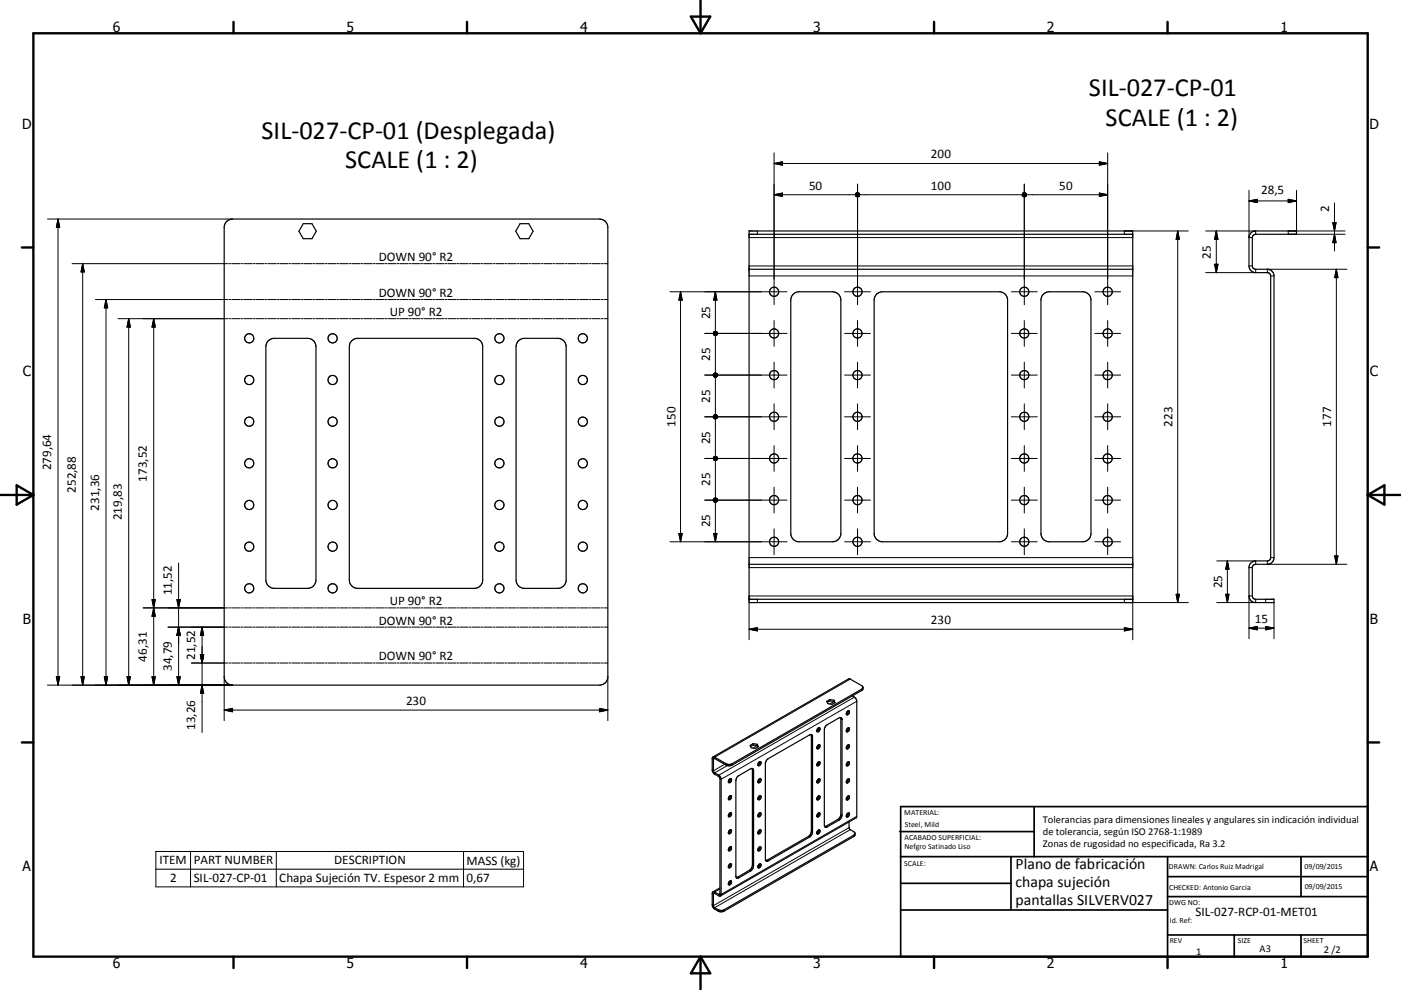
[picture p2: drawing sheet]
<svg xmlns="http://www.w3.org/2000/svg" width="420mm" height="297mm" viewBox="0 0 420 297" stroke-linecap="round" stroke-linejoin="round" font-family="sans-serif">
<g fill="none" stroke="#000" stroke-width=".36">
<path d="M67.8 66.6l.9-.7 1-.2h110a2.51 2.51 0 0 1 2.5 2.5v134.8a2.5 2.5 0 0 1-2.5 2.5h-110a2.5 2.5 0 0 1-2.5-2.5v-134.8zM90.9 67.1h2.6l1.3 2.3-1.3 2.2h-2.6l-1.3-2.2zM155.9 67.1h2.6l1.3 2.3-1.3 2.2h-2.6l-1.3-2.2zM224.6 69.3h115v111.5h-115zM224.6 70.3h115M375.2 69.8l1.3-.5h12.2v1h-12.2l-.8 .4-.2 .6v8.9l.7 .6h3.8a2.02 2.02 0 0 1 2 2v84.5a1.97 1.97 0 0 1-2 2h-3.8l-.7 .6v9.1l.3 .6 .4 .2h5.8v1h-5.5a1.97 1.97 0 0 1-2-2v-8.5a1.98 1.98 0 0 1 2-2h3.7l.5-.4 .3-.6v-84.5l-.3-.6-.5-.4h-3.7a2.02 2.02 0 0 1-2-2v-8.9zM224.6 80.8h115M237.9 88.1l1-.5 .7-.1h10a2.5 2.5 0 0 1 2.5 2.5v70.1a2.51 2.51 0 0 1-2.5 2.4h-10a2.5 2.5 0 0 1-2.5-2.4v-70.1l.2-1zM262.7 88.4l.9-.6 1-.3h35a2.5 2.5 0 0 1 2.5 2.5v70.1a2.5 2.5 0 0 1-2.5 2.4h-35a2.5 2.5 0 0 1-2.5-2.4v-70.1l.1-.7zM312.7 88.4l.8-.6 .7-.2 10.4-.1a2.5 2.5 0 0 1 2.5 2.5v70.1a2.51 2.51 0 0 1-2.5 2.4h-10a2.5 2.5 0 0 1-2.5-2.4v-70.1zM80.6 102.1l.9-.5 .7-.1h10a2.5 2.5 0 0 1 2.5 2.5v70a2.51 2.51 0 0 1-2.5 2.5h-10a2.51 2.51 0 0 1-2.5-2.5v-70l.2-1.1zM105.6 102.1l.9-.5 .7-.1h35a2.5 2.5 0 0 1 2.5 2.5v70a2.5 2.5 0 0 1-2.5 2.5h-35a2.51 2.51 0 0 1-2.5-2.5v-70l.2-1.1z"/>
<path d="M155.6 102.1l1.6-.6h10a2.5 2.5 0 0 1 2.5 2.5v70a2.5 2.5 0 0 1-2.5 2.5h-10a2.51 2.51 0 0 1-2.5-2.5v-70l.3-1.1zM224.6 179.8h115M224.6 169.3h115M245.2 218.5a.41 .41 0 0 1 .7 0 .41 .41 0 0 1-.2 .6 .43 .43 0 0 1-.4 .5 .43 .43 0 0 1-.4-.5zM245.5 218.3l-.2 .7-.4 .4M247.7 217.7l3.9-2.3a.55 .55 0 0 1 .6-.1 .55 .55 0 0 1 .2 .6v28.8l-.7 1.2-3.7 2.2a.54 .54 0 0 1-.6 0 .54 .54 0 0 1-.3-.5v-28.6zM248.8 210.3l1.2 .2M248.8 210.3l-.8 .4M248.8 209.9l-.9 .5 .3 .7 1.2 .2 1-.5-.4-.7M248.8 209.9l1.2 .2M248.8 209.9v.4M250 210.5l.2 .4"/>
<path d="M250 210.1v.4M252 215.3l.1 29.2-.7 1.2-4.2 2.3M253.9 213.5a.43 .43 0 0 1 .7-.2 .43 .43 0 0 1 0 .7 .43 .43 0 0 1-.4 .5 .43 .43 0 0 1-.5-.4zM254.1 218.5a.37 .37 0 0 1 .5-.1 .37 .37 0 0 1 .1 .5 .52 .52 0 0 1-.4 .6 .52 .52 0 0 1-.6-.2zM254.3 213.2v.6l-.6 .5M254.3 218.3v.6l-.6 .5M255.5 208.8l1 .6 .4 1-.2 34.9-40.7 23.5M258.7 206.2l-.3 .5-39.1 22.5h-1.4l-3.8-2.1-.5 .2v4.1l.5 .8 1.5 .9 .2 .5v34.5l-.2 .3-1.7-.9-.4 .5 .1 3.9 .5 .7 1.2 .7a1.85 1.85 0 0 0 1.8 0l38.9-22.3 .3-.4v-.6M258.7 206.2v.6l-.3 .3-38.9 22.4a1.85 1.85 0 0 1-1.8 0l-3.6-2-.2 .2 .1 3.8 1.8 1.3 .4 1v34.5l-.2 .5M258.7 206.2l-.3-.5-3.5-2h-.5l-40.6 23.4M218.6 239a.43 .43 0 0 1 .7-.2 .43 .43 0 0 1-.1 .7 .43 .43 0 0 1-.4 .4 .43 .43 0 0 1-.4-.4zM218.7 233.8a.37 .37 0 0 1 .5-.1 .37 .37 0 0 1 .1 .5 .52 .52 0 0 1-.3 .5 .52 .52 0 0 1-.6-.1z"/>
<path d="M219 233.6l-.2 .7-.4 .3M219 238.7l-.2 .7-.4 .3M221.2 232.9l3.8-2.3a.55 .55 0 0 1 .7 0 .55 .55 0 0 1 .2 .6v28.8l-.7 1.2-3.7 2.2a.55 .55 0 0 1-.6 0 .55 .55 0 0 1-.3-.6v-28.6zM225.4 230.5l.1 29.3-.6 1.2-4.2 2.3M225.8 223.5l1.2 .2M225.8 223.5l-.8 .5M225.8 223.1l-.9 .5 .3 .7 1.3 .2 .9-.5-.4-.7M225.8 223.1l1.2 .2M225.8 223.1v.4M227 223.7l.3 .4M227 223.3v.4M227.6 228.7a.41 .41 0 0 1 .6-.1 .41 .41 0 0 1-.1 .7 .43 .43 0 0 1-.4 .5 .43 .43 0 0 1-.5-.5z"/>
<path d="M227.6 233.8a.41 .41 0 0 1 .6 0 .41 .41 0 0 1-.1 .6 .43 .43 0 0 1-.5 .5 .43 .43 0 0 1-.4-.5zM227.6 238.9a.41 .41 0 0 1 .6 0 .41 .41 0 0 1-.1 .6 .49 .49 0 0 1-.8 .4 .49 .49 0 0 1 .1-.9zM227.8 228.5l-.1 .5-.5 .5M227.8 233.6l-.1 .5-.5 .6M227.8 238.7l-.1 .6-.5 .5M230 227.9l12.7-7.4a.54 .54 0 0 1 .6-.1 .54 .54 0 0 1 .3 .6v28.6l-.1 .6-.8 .9-12.4 7.1a.53 .53 0 0 1-.6 .1 .53 .53 0 0 1-.2-.6v-28.6zM243.1 220.4l.2 29-.2 .6-.7 .9-12.8 7.3M245.1 233.9a.43 .43 0 0 1 .7-.2 .43 .43 0 0 1-.1 .7 .43 .43 0 0 1-.4 .5 .43 .43 0 0 1-.4-.4zM245.1 223.7a.43 .43 0 0 1 .7-.2 .43 .43 0 0 1-.1 .7 .43 .43 0 0 1-.4 .5 .43 .43 0 0 1-.4-.5zM245.1 228.8a.43 .43 0 0 1 .7-.2 .43 .43 0 0 1-.1 .7 .43 .43 0 0 1-.4 .5 .43 .43 0 0 1-.4-.4zM245.1 239a.43 .43 0 0 1 .7-.2 .43 .43 0 0 1-.1 .7 .43 .43 0 0 1-.4 .5 .43 .43 0 0 1-.4-.4zM245.5 233.7l-.1 .5-.5 .5"/>
<path d="M245.5 223.5l-.2 .6-.4 .4M245.5 228.6l-.2 .6-.4 .4M245.5 238.8l-.1 .5-.5 .5M253.9 239.1a.43 .43 0 0 1 .7-.3 .43 .43 0 0 1 0 .8 .45 .45 0 0 1-.6 .4 .45 .45 0 0 1-.2-.7zM253.9 234a.43 .43 0 0 1 .7-.3 .43 .43 0 0 1 0 .8 .43 .43 0 0 1-.4 .4 .43 .43 0 0 1-.5-.4zM254.1 223.6a.41 .41 0 0 1 .6 0 .41 .41 0 0 1-.1 .6 .43 .43 0 0 1-.4 .5 .43 .43 0 0 1-.5-.4zM254.1 228.7a.41 .41 0 0 1 .6 0 .41 .41 0 0 1-.1 .6 .49 .49 0 0 1-.8 .4 .49 .49 0 0 1 .1-.8zM254.3 223.5v.5l-.6 .5M254.3 228.6v.5l-.6 .5M254.3 233.7v.5l-.6 .5M254.3 238.8v.5l-.6 .5M218.7 254.2a.41 .41 0 0 1 .7 0 .41 .41 0 0 1-.2 .6 .43 .43 0 0 1-.4 .5 .43 .43 0 0 1-.4-.5z"/>
<path d="M218.7 259.3a.41 .41 0 0 1 .7 0 .41 .41 0 0 1-.2 .6 .43 .43 0 0 1-.4 .5 .43 .43 0 0 1-.4-.4zM218.7 244a.41 .41 0 0 1 .7 0 .41 .41 0 0 1-.2 .6 .46 .46 0 0 1-.6 .5 .46 .46 0 0 1-.1-.8zM218.7 249.1a.41 .41 0 0 1 .7 0 .41 .41 0 0 1-.2 .6 .43 .43 0 0 1-.4 .5 .43 .43 0 0 1-.4-.5zM219 243.8l-.2 .7-.4 .3M219 248.9l-.2 .7-.4 .3M219 254l-.1 .6-.5 .5M219 259.1l-.2 .8-.4 .3M227.4 244.1a.43 .43 0 0 1 .7-.2 .43 .43 0 0 1 0 .7 .43 .43 0 0 1-.4 .5 .43 .43 0 0 1-.5-.4zM227.4 249.2a.43 .43 0 0 1 .7-.2 .43 .43 0 0 1 0 .7 .45 .45 0 0 1-.7 .5 .45 .45 0 0 1-.1-.8zM227.4 254.3a.43 .43 0 0 1 .7-.2 .43 .43 0 0 1 0 .7 .43 .43 0 0 1-.4 .5 .43 .43 0 0 1-.5-.4zM227.6 259.3a.41 .41 0 0 1 .6 0 .41 .41 0 0 1-.1 .6 .43 .43 0 0 1-.4 .5 .43 .43 0 0 1-.5-.4zM227.8 259.5l-.6 .7"/>
<path d="M227.8 259.5l-.5 .3M227.8 249l-.1 .5-.5 .5M227.8 243.9l-.1 .5-.5 .5M227.8 254.1l-.2 .6-.4 .4M227.8 259.2v.3M245.2 244a.41 .41 0 0 1 .7 0 .41 .41 0 0 1-.2 .6 .43 .43 0 0 1-.4 .5 .43 .43 0 0 1-.4-.4zM245.2 249.1a.41 .41 0 0 1 .7 0 .41 .41 0 0 1-.2 .7 .43 .43 0 0 1-.4 .4 .43 .43 0 0 1-.4-.4zM245.5 249.3l-.6 .7M245.5 249.3l-.6 .3M245.5 243.9l-.1 .5-.5 .5M245.5 249v.3M253.9 244.2a.43 .43 0 0 1 .7-.2 .43 .43 0 0 1 0 .7 .43 .43 0 0 1-.4 .4 .43 .43 0 0 1-.5-.4z"/>
<path d="M254.3 244.2l-.6 .7M254.3 244.2l-.5 .3M254.3 243.9v.3M254.6 246.6l.1 2.1 1.4 .9 .2 .4M256.3 250l-.3 .6-38.9 22.3a1.85 1.85 0 0 1-1.8 0l-1.1-.6-.3-.4v-3.8l.3-.1 1.4 .8h.4M215.8 266.4l-2 1.2M218.7 264.4a.41 .41 0 0 1 .7 0 .41 .41 0 0 1-.2 .6 .43 .43 0 0 1-.4 .5 .43 .43 0 0 1-.4-.4zM218.9 264.6l-.5 .7M218.9 264.6l-.5 .3M219 264.3l-.1 .3"/>
<circle cx="232.1" cy="87.5" r="1.38"/>
<circle cx="257.1" cy="87.5" r="1.38"/>
<circle cx="307.1" cy="87.5" r="1.38"/>
<circle cx="332.1" cy="87.5" r="1.38"/>
<circle cx="74.7" cy="101.5" r="1.38"/>
<circle cx="74.7" cy="114" r="1.37"/>
<circle cx="99.7" cy="101.5" r="1.38"/>
<circle cx="99.7" cy="114" r="1.38"/>
<circle cx="149.7" cy="101.5" r="1.38"/>
<circle cx="149.7" cy="114" r="1.38"/>
<circle cx="174.7" cy="101.5" r="1.37"/>
<circle cx="174.7" cy="114" r="1.37"/>
<circle cx="232.1" cy="112.5" r="1.37"/>
<circle cx="232.1" cy="100" r="1.37"/>
<circle cx="257.1" cy="112.6" r="1.37"/>
<circle cx="257.1" cy="100.1" r="1.37"/>
<circle cx="307.1" cy="112.5" r="1.38"/>
<circle cx="307.1" cy="100" r="1.38"/>
<circle cx="332.1" cy="112.5" r="1.38"/>
<circle cx="332.1" cy="100" r="1.38"/>
<circle cx="74.7" cy="139" r="1.37"/>
<circle cx="74.7" cy="126.5" r="1.37"/>
<circle cx="99.7" cy="139" r="1.37"/>
<circle cx="99.7" cy="126.5" r="1.38"/>
<circle cx="149.7" cy="139" r="1.38"/>
<circle cx="149.7" cy="126.5" r="1.38"/>
<circle cx="174.7" cy="139" r="1.37"/>
<circle cx="174.7" cy="126.5" r="1.37"/>
<circle cx="232.1" cy="137.5" r="1.37"/>
<circle cx="232.1" cy="125" r="1.37"/>
<circle cx="257.1" cy="137.5" r="1.38"/>
<circle cx="257.1" cy="125" r="1.37"/>
<circle cx="307.1" cy="125" r="1.37"/>
<circle cx="307.1" cy="137.5" r="1.38"/>
<circle cx="332.1" cy="125" r="1.38"/>
<circle cx="332.1" cy="137.5" r="1.37"/>
<circle cx="74.7" cy="151.5" r="1.37"/>
<circle cx="99.7" cy="151.5" r="1.38"/>
<circle cx="149.7" cy="151.5" r="1.37"/>
<circle cx="174.7" cy="151.5" r="1.37"/>
<circle cx="232.1" cy="150" r="1.37"/>
<circle cx="257.1" cy="150" r="1.37"/>
<circle cx="307.1" cy="150" r="1.38"/>
<circle cx="332.1" cy="150" r="1.38"/>
<circle cx="74.7" cy="164" r="1.37"/>
<circle cx="74.7" cy="176.5" r="1.37"/>
<circle cx="99.7" cy="176.5" r="1.38"/>
<circle cx="99.7" cy="164" r="1.38"/>
<circle cx="149.7" cy="164" r="1.38"/>
<circle cx="149.7" cy="176.5" r="1.38"/>
<circle cx="174.7" cy="176.5" r="1.37"/>
<circle cx="174.7" cy="164" r="1.37"/>
<circle cx="232.1" cy="162.5" r="1.38"/>
<circle cx="257.1" cy="162.5" r="1.37"/>
<circle cx="307.1" cy="162.5" r="1.38"/>
<circle cx="332.1" cy="162.5" r="1.38"/>
</g>
<g fill="none" stroke="#000" stroke-width=".3">
<path d="M232.1 45.9v45.5M232.1 58.4h24.4M232.1 58.4l2.5-.5v1zM232.1 49l2.5-.5v1.1zM232.1 49h100M257.1 55.3v36.1M257.7 58.4h48.8M307.1 55.3v36.1M307.7 58.4h24.4M329.6 57.9l2.5 .5-2.5 .5zM329.6 48.5l2.5 .5-2.5 .6zM332.1 45.9v45.5"/>
<path d="M374.5 57.1v14.2h1M386.2 59.8l2.5 .5-2.5 .5zM388.7 57.1v12.2M14.2 65.7h55.5M17.4 65.7v139.8M17.4 65.7l.5 2.5h-1zM21.6 79.1h46.8M24.8 79.1v126.4M24.8 79.1l.5 2.5h-1zM68.7 79.1h.6M69.6 79.1h2.4M72.3 79.1h.6"/>
<path d="M73.2 79.1h2.4M75.9 79.1h.6M76.8 79.1h2.4M79.5 79.1h.6M80.4 79.1h2.4M83.1 79.1h.6M84 79.1h2.4M86.7 79.1h.6M87.6 79.1h2.4M90.3 79.1h.6M91.2 79.1h2.4M93.9 79.1h.6"/>
<path d="M94.8 79.1h2.4M97.5 79.1h.6M98.4 79.1h2.4M101 79.1h.7M102 79.1h2.4M104.7 79.1h.6M105.5 79.1h2.5M108.2 79.1h.6M109.2 79.1h2.3M111.8 79.1h.7M112.7 79.1h2.4M115.4 79.1h.6"/>
<path d="M116.3 79.1h2.4M119 79.1h.6M119.9 79.1h2.4M122.6 79.1h.6M123.5 79.1h2.4M126.2 79.1h.6M127.1 79.1h2.4M129.8 79.1h.6M130.7 79.1h2.4M133.4 79.1h.6M134.3 79.1h2.4M137 79.1h.6"/>
<path d="M137.9 79.1h2.4M140.6 79.1h.6M141.5 79.1h2.4M144.2 79.1h.6M145.1 79.1h2.4M147.8 79.1h.6M148.7 79.1h2.4M151.4 79.1h.6M152.3 79.1h2.4M155 79.1h.6M155.9 79.1h2.4M158.6 79.1h.6"/>
<path d="M159.5 79.1h2.4M162.2 79.1h.6M163.1 79.1h2.3M165.8 79.1h.6M166.7 79.1h2.4M169.4 79.1h.5M170.2 79.1h2.4M172.9 79.1h.7M173.9 79.1h2.3M176.5 79.1h.6M177.4 79.1h2.4M180.1 79.1h.6"/>
<path d="M181 79.1h1.2M224.6 71.3h115M224.6 79.8h115M227.1 69.3v1M353.1 69.3l.5 2.5h-1zM353.1 69.3v111.5M356.3 69.3h-19.2v1M361.5 69.3h15v1M364.1 79.3h1.1l-.5 2.5zM364.7 69.3v12.5M364.7 69.3l.5 2.5h-1.1zM374.5 79.8h1"/>
<path d="M374.5 60.3l2.4-.5v1zM374.5 60.3h14.2M399.6 66.8h1l-.5 2.5zM400.1 60.9v14.4M400.1 70.3l.5 2.5h-1zM403.3 69.3h-17.1v1h17.1M28.6 89.9h39.8M31.8 89.9v115.6M31.8 89.9l.5 2.5h-1zM35.4 95.6h33M38.6 95.6v109.9M38.6 95.6l.5 2.5h-1z"/>
<path d="M46.1 95.6v109.9M46.1 95.6l.5 2.5h-1zM68.7 89.9h.6M68.7 95.6h.6M69.6 89.9h2.4M69.6 95.6h2.4M72.3 89.9h.6M72.3 95.6h.6M73.2 89.9h2.4M73.2 95.6h2.4M75.9 89.9h.6M75.9 95.6h.6"/>
<path d="M76.8 89.9h2.4M76.8 95.6h2.4M79.5 89.9h.6M79.5 95.6h.6M80.4 89.9h2.4M80.4 95.6h2.4M83.1 89.9h.6M83.1 95.6h.6M84 89.9h2.4M84 95.6h2.4M86.7 89.9h.6M86.7 95.6h.6"/>
<path d="M87.6 89.9h2.4M87.6 95.6h2.4M90.3 89.9h.6M90.3 95.6h.6M91.2 89.9h2.4M91.2 95.6h2.4M93.9 89.9h.6M93.9 95.6h.6M94.8 89.9h2.4M94.8 95.6h2.4M97.5 89.9h.6M97.5 95.6h.6"/>
<path d="M98.4 89.9h2.4M98.4 95.6h2.4M101 89.9h.7M101 95.6h.7M102 89.9h2.4M102 95.6h2.4M104.7 89.9h.6M104.7 95.6h.6M105.5 89.9h2.5M105.5 95.6h2.5M108.2 89.9h.6M108.2 95.6h.6"/>
<path d="M109.2 89.9h2.3M109.2 95.6h2.3M111.8 89.9h.7M111.8 95.6h.7M112.7 89.9h2.4M112.7 95.6h2.4M115.4 89.9h.6M115.4 95.6h.6M116.3 89.9h2.4M116.3 95.6h2.4M119 89.9h.6M119 95.6h.6"/>
<path d="M119.9 89.9h2.4M119.9 95.6h2.4M122.6 89.9h.6M122.6 95.6h.6M123.5 89.9h2.4M123.5 95.6h2.4M126.2 89.9h.6M126.2 95.6h.6M127.1 89.9h2.4M127.1 95.6h2.4M129.8 89.9h.6M129.8 95.6h.6"/>
<path d="M130.7 89.9h2.4M130.7 95.6h2.4M133.4 89.9h.6M133.4 95.6h.6M134.3 89.9h2.4M134.3 95.6h2.4M137 89.9h.6M137 95.6h.6M137.9 89.9h2.4M137.9 95.6h2.4M140.6 89.9h.6M140.6 95.6h.6"/>
<path d="M141.5 89.9h2.4M141.5 95.6h2.4M144.2 89.9h.6M144.2 95.6h.6M145.1 89.9h2.4M145.1 95.6h2.4M147.8 89.9h.6M147.8 95.6h.6M148.7 89.9h2.4M148.7 95.6h2.4M151.4 89.9h.6M151.4 95.6h.6"/>
<path d="M152.3 89.9h2.4M152.3 95.6h2.4M155 89.9h.6M155 95.6h.6M155.9 89.9h2.4M155.9 95.6h2.4M158.6 89.9h.6M158.6 95.6h.6M159.5 89.9h2.4M159.5 95.6h2.4M162.2 89.9h.6M162.2 95.6h.6"/>
<path d="M163.1 89.9h2.3M163.1 95.6h2.3M165.8 89.9h.6M165.8 95.6h.6M166.7 89.9h2.4M166.7 95.6h2.4M169.4 89.9h.5M169.4 95.6h.5M170.2 89.9h2.4M170.2 95.6h2.4M172.9 89.9h.7M172.9 95.6h.7"/>
<path d="M173.9 89.9h2.3M173.9 95.6h2.3M176.5 89.9h.6M176.5 95.6h.6M177.4 89.9h2.4M177.4 95.6h2.4M180.1 89.9h.6M180.1 95.6h.6M181 89.9h1.2M181 95.6h1.2M200.9 87.5h35.1M204 87.5v75"/>
<path d="M204 87.5l.5 2.5h-1zM214.5 87.5l.5 2.5h-1zM214.5 87.5v11.9M224.6 82.8h115M232.1 96.2v7.7M253.2 87.5h7.8M257.1 96.2v7.7M303.2 87.5h7.8M307.1 96.2v7.7M328.2 87.5h7.8M332.1 96.2v7.7M376.5 80.8v1h-15"/>
<path d="M381 82.8h1M400.6 80.8v88.5M400.6 80.8l.5 2.5h-1zM403.8 80.8h-23.8v1M211.3 100h24.7M211.3 112.5h24.7M214.5 100.7v11.2M214.5 113.2v11.2M232.1 108.7v7.7M253.2 100h7.8M253.2 112.5h7.8M257.1 108.7v7.7"/>
<path d="M303.2 100h7.8M303.2 112.5h7.8M307.1 108.7v7.7M328.2 100h7.8M328.2 112.5h7.8M332.1 108.7v7.7M211.3 125h24.7M211.3 137.5h24.7M214.5 125.7v11.2M214.5 138.2v11.2M232.1 121.2v7.7M232.1 133.7v7.7"/>
<path d="M253.2 125h7.8M253.2 137.5h7.8M257.1 121.2v7.7M257.1 133.7v7.7M303.2 125h7.8M303.2 137.5h7.8M307.1 121.2v7.7M307.1 133.7v7.7M328.2 125h7.8M328.2 137.5h7.8M332.1 121.2v7.7M332.1 133.7v7.7"/>
<path d="M211.3 150h24.7M214.5 150.7v11.8M232.1 146.2v7.7M232.1 158.7v7.7M253.2 150h7.8M257.1 146.2v7.7M257.1 158.7v7.7M303.2 150h7.8M307.1 146.2v7.7M307.1 158.7v7.7M328.2 150h7.8M332.1 146.2v7.7"/>
<path d="M332.1 158.7v7.7M45.6 179.9h1l-.5 2.5zM53 179.9h1.1l-.6 2.5zM53.5 168.9v36.6M200.9 162.5h35.1M203.5 160.1h1l-.5 2.4zM214 160.1h1l-.5 2.4zM224.6 170.3h115M224.6 167.3h115M227.1 179.8v1M253.2 162.5h7.8M303.2 162.5h7.8"/>
<path d="M328.2 162.5h7.8M337.1 179.8v1h19.2M352.6 178.3h1l-.5 2.5zM364.8 168.3h11.7v1M367.5 178.3h1l-.5 2.5zM368 168.3v12.5M368 168.3l.5 2.5h-1zM374.5 170.3h1M375.5 178.8h-1v12.8M376.5 179.8v1h-11.7M379.5 179.8v1M380 168.3v1h23.8"/>
<path d="M381 167.3h1M400.1 166.8h1l-.5 2.5zM42.9 182.4h25.5M46.1 182.4l.5 2.5h-1zM50.4 188.1h18M53.5 188.1l.6 2.5h-1.1zM57.4 198.9h11M60.1 196.4h1l-.5 2.5zM60.6 188.1v31.7M60.6 188.1l.5 2.5h-1zM68.7 182.4h.6M68.7 188.1h.6"/>
<path d="M68.7 198.9h.6M69.6 182.4h2.4M69.6 188.1h2.4M69.6 198.9h2.4M72.3 182.4h.6M72.3 188.1h.6M72.3 198.9h.6M73.2 182.4h2.4M73.2 188.1h2.4M73.2 198.9h2.4M75.9 182.4h.6M75.9 188.1h.6"/>
<path d="M75.9 198.9h.6M76.8 182.4h2.4M76.8 188.1h2.4M76.8 198.9h2.4M79.5 182.4h.6M79.5 188.1h.6M79.5 198.9h.6M80.4 182.4h2.4M80.4 188.1h2.4M80.4 198.9h2.4M83.1 182.4h.6M83.1 188.1h.6"/>
<path d="M83.1 198.9h.6M84 182.4h2.4M84 188.1h2.4M84 198.9h2.4M86.7 182.4h.6M86.7 188.1h.6M86.7 198.9h.6M87.6 182.4h2.4M87.6 188.1h2.4M87.6 198.9h2.4M90.3 182.4h.6M90.3 188.1h.6"/>
<path d="M90.3 198.9h.6M91.2 182.4h2.4M91.2 188.1h2.4M91.2 198.9h2.4M93.9 182.4h.6M93.9 188.1h.6M93.9 198.9h.6M94.8 182.4h2.4M94.8 188.1h2.4M94.8 198.9h2.4M97.5 182.4h.6M97.5 188.1h.6"/>
<path d="M97.5 198.9h.6M98.4 182.4h2.4M98.4 188.1h2.4M98.4 198.9h2.4M101 182.4h.7M101 188.1h.7M101 198.9h.7M102 182.4h2.4M102 188.1h2.4M102 198.9h2.4M104.7 182.4h.6M104.7 188.1h.6"/>
<path d="M104.7 198.9h.6M105.5 182.4h2.5M105.5 188.1h2.5M105.5 198.9h2.5M108.2 182.4h.6M108.2 188.1h.6M108.2 198.9h.6M109.2 182.4h2.3M109.2 188.1h2.3M109.2 198.9h2.3M111.8 182.4h.7M111.8 188.1h.7"/>
<path d="M111.8 198.9h.7M112.7 182.4h2.4M112.7 188.1h2.4M112.7 198.9h2.4M115.4 182.4h.6M115.4 188.1h.6M115.4 198.9h.6M116.3 182.4h2.4M116.3 188.1h2.4M116.3 198.9h2.4M119 182.4h.6M119 188.1h.6"/>
<path d="M119 198.9h.6M119.9 182.4h2.4M119.9 188.1h2.4M119.9 198.9h2.4M122.6 182.4h.6M122.6 188.1h.6M122.6 198.9h.6M123.5 182.4h2.4M123.5 188.1h2.4M123.5 198.9h2.4M126.2 182.4h.6M126.2 188.1h.6"/>
<path d="M126.2 198.9h.6M127.1 182.4h2.4M127.1 188.1h2.4M127.1 198.9h2.4M129.8 182.4h.6M129.8 188.1h.6M129.8 198.9h.6M130.7 182.4h2.4M130.7 188.1h2.4M130.7 198.9h2.4M133.4 182.4h.6M133.4 188.1h.6"/>
<path d="M133.4 198.9h.6M134.3 182.4h2.4M134.3 188.1h2.4M134.3 198.9h2.4M137 182.4h.6M137 188.1h.6M137 198.9h.6M137.9 182.4h2.4M137.9 188.1h2.4M137.9 198.9h2.4M140.6 182.4h.6M140.6 188.1h.6"/>
<path d="M140.6 198.9h.6M141.5 182.4h2.4M141.5 188.1h2.4M141.5 198.9h2.4M144.2 182.4h.6M144.2 188.1h.6M144.2 198.9h.6M145.1 182.4h2.4M145.1 188.1h2.4M145.1 198.9h2.4M147.8 182.4h.6M147.8 188.1h.6"/>
<path d="M147.8 198.9h.6M148.7 182.4h2.4M148.7 188.1h2.4M148.7 198.9h2.4M151.4 182.4h.6M151.4 188.1h.6M151.4 198.9h.6M152.3 182.4h2.4M152.3 188.1h2.4M152.3 198.9h2.4M155 182.4h.6M155 188.1h.6"/>
<path d="M155 198.9h.6M155.9 182.4h2.4M155.9 188.1h2.4M155.9 198.9h2.4M158.6 182.4h.6M158.6 188.1h.6M158.6 198.9h.6M159.5 182.4h2.4M159.5 188.1h2.4M159.5 198.9h2.4M162.2 182.4h.6M162.2 188.1h.6"/>
<path d="M162.2 198.9h.6M163.1 182.4h2.3M163.1 188.1h2.3M163.1 198.9h2.3M165.8 182.4h.6M165.8 188.1h.6M165.8 198.9h.6M166.7 182.4h2.4M166.7 188.1h2.4M166.7 198.9h2.4M169.4 182.4h.5M169.4 188.1h.5"/>
<path d="M169.4 198.9h.5M170.2 182.4h2.4M170.2 188.1h2.4M170.2 198.9h2.4M172.9 182.4h.7M172.9 188.1h.7M172.9 198.9h.7M173.9 182.4h2.3M173.9 188.1h2.3M173.9 198.9h2.3M176.5 182.4h.6M176.5 188.1h.6"/>
<path d="M176.5 198.9h.6M177.4 182.4h2.4M177.4 188.1h2.4M177.4 198.9h2.4M180.1 182.4h.6M180.1 188.1h.6M180.1 198.9h.6M181 182.4h1.2M181 188.1h1.2M181 198.9h1.2M224.6 188.8l2.5-.5v1zM224.6 192v-13.2h115v13.2"/>
<path d="M224.6 188.8h115M337.1 188.3l2.5 .5-2.5 .5zM374.5 188.5h7.5M374.5 188.5l2.4-.6v1.1zM379.5 187.9l2.5 .6-2.5 .5zM382 180.8v10.8M14.2 205.5h55.5M16.9 203h1l-.5 2.5zM24.3 203h1l-.5 2.5zM31.3 203h1l-.5 2.5zM38.1 203h1l-.5 2.5zM45.6 203h1l-.5 2.5z"/>
<path d="M53 203h1.1l-.6 2.5zM60.6 205.5l.5 2.5h-1zM67.2 213h115M67.2 213l2.5-.5v1zM67.2 203v13.2M179.7 212.5l2.5 .5-2.5 .5zM182.2 203v13.2M250 210.5l-1.3 .7M252.1 215.7l.3 .2M254.9 203.7l-40.7 23.5v.4l-.3 .2-.4-.2M256.2 209.2l-40.7 23.4v.4M256.9 210.4l-40.7 23.4-.4-.2"/>
<path d="M258.4 206.7v.4M217.3 229.3l-3.4 2-.4-.3M217.7 229.1v.4M218 229.7l-3.8 2.2v.4M219.5 229.1v.4M225.6 231l.3 .2M227 223.7l-1.3 .7M243.3 220.8l.3 .2M46.7 255.5h110.3v10.6h-110.3zM57.1 255.5v10.6M82.8 255.5v10.6M139 255.5v10.6"/>
<path d="M225.6 259.6l.3 .2M227.5 260l-.3 .2M230 258l.3 .2M242.4 250.9l.3 .2M243.3 249.4l.3 .2M245.2 249.8l-.3 .2M247.7 247.9l.3 .2M251.2 245.8l.4 .2M252.1 244.3l.3 .2M254 244.7l-.3 .2M254.6 248.3l-40.7 23.4-.4-.2M254.9 248.9l-40.7 23.4v.4"/>
<path d="M256 250.6v.4M256.9 244.9l-40.7 23.4-.4-.2-.3 .2v.4M46.7 260.8h110.3M215.3 272.9v.4M215.8 266.7l-1.6 .9v.4l-.3 .2-.4-.2M217.1 272.9v.4M218.7 265.1l-.3 .2M221.2 263.2l.3 .2M224.7 261.1l.3 .2"/>
</g>
<g fill="none" stroke="#000" stroke-width=".71">
<path d="M10 10h400v277h-400zM70 6.6v3.4M140 6.6v3.4M207.1 5h5.8l-2.9 5zM210 0v10M280 6.6v3.4M350 6.6v3.4M6.6 74.2h3.4M410 74.2h3.5M0 148.5h10M5 145.6l5 2.9-5 2.9zM410 148.5h10.1"/>
<path d="M410 148.5l5.1-2.9v5.8zM6.6 222.7h3.4M410 222.7h3.5M70 287v3.4M140 287v3.4M210 287v10M210 287l2.9 5h-5.8zM280 287v3.4M350 287v3.4"/>
</g>
<g fill="none" stroke="#000" stroke-width=".51">
<path d="M269.7 249.5h40.3M270 242h140v45h-140zM270 257h140M303.1 257v16M310 242v15M350 257v30M390.1 257v12M270 265h33.1M270 273h80M350 269h60M350 263h60M350 280.5h60"/>
<path d="M370 280.5v6.5M390.1 280.5v6.5"/>
</g>
<g fill="#000" stroke="#000" stroke-width=".3">
<path d="M232.1 58.4l2.5-.5v1zM232.1 49l2.5-.5v1.1zM257.6 58.1l.1 .3zM257.5 57.9l.2 .5zM257.3 57.8l.4 .6zM257.1 57.8l.6 .6zM256.9 57.8l.8 .6zM256.8 57.9l.1-.1 .8 .6zM256.6 58l.2-.1 .9 .5zM256.6 58l1.1 .4-1.2-.3zM256.5 58.1l1.2 .3-1.2-.1zM256.5 58.3l1.2 .1-1.2 .1z"/>
<path d="M256.5 58.5l1.2-.1-1.2 .3zM256.5 58.7l1.2-.3-1.1 .5zM256.6 58.9l1.1-.5-.9 .6zM256.8 59l.9-.6-.8 .6zM256.9 59l.8-.6zM257.7 58.4l-.6 .7zM257.7 58.4l-.4 .6zM257.7 58.4l-.2 .5zM257.7 58.4l-.1 .4zM257.7 58.4v.2zM307.6 58.1l.1 .3zM307.5 57.9l.2 .5z"/>
<path d="M307.3 57.8l.4 .6zM307.1 57.8l.6 .6zM307 57.8l.7 .6zM306.8 57.9l.2-.1 .7 .6zM306.6 58l.2-.1 .9 .5zM306.6 58l1.1 .4-1.2-.3zM306.5 58.1l1.2 .3-1.2-.1zM306.5 58.3l1.2 .1-1.2 .1zM306.5 58.5l1.2-.1-1.2 .3zM306.5 58.7l1.2-.3-1.1 .5zM306.6 58.9l1.1-.5-.9 .6zM306.8 59l.9-.6-.7 .6z"/>
<path d="M307 59l.7-.6zM307.7 58.4l-.6 .7zM307.7 58.4l-.4 .6zM307.7 58.4l-.2 .5zM307.7 58.4l-.1 .4zM307.7 58.4v.2zM329.6 57.9l2.5 .5-2.5 .5zM329.6 48.5l2.5 .5-2.5 .6zM374.5 60.3l2.4-.5v1zM17.4 65.7l.5 2.5h-1zM353.1 69.3l.5 2.5h-1zM364.1 79.3h1.1l-.5 2.5z"/>
<path d="M364.7 69.3l.5 2.5h-1.1zM386.2 59.8l2.5 .5-2.5 .5zM399.6 66.8h1l-.5 2.5zM400.1 70.3l.5 2.5h-1zM24.8 79.1l.5 2.5h-1zM31.8 89.9l.5 2.5h-1zM38.6 95.6l.5 2.5h-1zM46.1 95.6l.5 2.5h-1zM204 87.5l.5 2.5h-1zM214.5 87.5l.5 2.5h-1zM400.6 80.8l.5 2.5h-1zM215 112.2l.1 .3z"/>
<path d="M214.9 112l.2 .5zM214.7 112l.4 .5zM214.5 111.9l.6 .6zM214.3 111.9l.8 .6zM214.1 112l.2-.1 .8 .6zM214 112.1l.1-.1 1 .5zM214 112.1l1.1 .4-1.2-.2zM213.9 112.3l1.2 .2h-1.3zM213.8 112.5h1.3l-1.3 .1zM213.8 112.6l1.3-.1-1.2 .3zM213.9 112.8l1.2-.3-1.1 .5zM214 113l1.1-.5-1 .6z"/>
<path d="M214.1 113.1l1-.6zM214.3 113.1l.8-.6zM215.1 112.5l-.6 .7zM215.1 112.5l-.4 .6zM215.1 112.5l-.2 .5zM215.1 112.5l-.1 .4zM215.1 112.5v.2zM215 99.7l.1 .3zM214.9 99.5l.2 .5zM214.7 99.4l.4 .6zM214.5 99.4l.6 .6zM214.3 99.4l.8 .6z"/>
<path d="M214.1 99.5l.2-.1 .8 .6zM214 99.6l.1-.1 1 .5zM214 99.6l1.1 .4-1.2-.2zM213.9 99.8l1.2 .2h-1.3zM213.8 100h1.3l-1.3 .1zM213.8 100.1l1.3-.1-1.2 .3zM213.9 100.3l1.2-.3-1.1 .5zM214 100.5l1.1-.5-1 .6zM214.1 100.6l1-.6zM214.3 100.6l.8-.6zM215.1 100l-.6 .7zM215.1 100l-.4 .6z"/>
<path d="M215.1 100l-.2 .5zM215.1 100l-.1 .4zM215.1 100v.2zM215 137.2l.1 .3zM214.9 137l.2 .5zM214.7 137l.4 .5zM214.5 136.9l.6 .6zM214.3 136.9l.8 .6zM214.1 137l1 .5zM214 137.1l.1-.1 1 .5zM214 137.1l1.1 .4-1.2-.2zM213.9 137.3l1.2 .2-1.3-.1z"/>
<path d="M213.8 137.4l1.3 .1-1.3 .1zM213.8 137.6l1.3-.1-1.2 .3zM213.9 137.8l1.2-.3-1.1 .5zM214 138l1.1-.5-1 .6zM214.1 138.1l1-.6-.8 .7zM214.3 138.2l.8-.7zM215.1 137.5l-.6 .7zM215.1 137.5l-.4 .6zM215.1 137.5l-.2 .5zM215.1 137.5l-.1 .4zM215.1 137.5v.2zM215 124.7l.1 .3z"/>
<path d="M214.9 124.5l.2 .5zM214.7 124.5l.4 .5zM214.5 124.4l.6 .6zM214.3 124.4l.8 .6zM214.1 124.5l1 .5zM214 124.6l.1-.1 1 .5zM214 124.6l1.1 .4-1.2-.2zM213.9 124.8l1.2 .2-1.3-.1zM213.8 124.9l1.3 .1-1.3 .1zM213.8 125.1l1.3-.1-1.2 .3zM213.9 125.3l1.2-.3-1.1 .5zM214 125.5l1.1-.5-1 .6z"/>
<path d="M214.1 125.6l1-.6-.8 .7zM214.3 125.7l.8-.7zM215.1 125l-.6 .7zM215.1 125l-.4 .6zM215.1 125l-.2 .5zM215.1 125l-.1 .4zM215.1 125v.2zM215 149.7l.1 .3zM214.9 149.6l.2 .4zM214.7 149.5l.4 .5zM214.5 149.4l.6 .6zM214.3 149.4l.8 .6z"/>
<path d="M214.1 149.5l.2-.1 .8 .6zM214 149.6l1.1 .4zM214 149.6l1.1 .4-1.2-.2zM213.9 149.8l1.2 .2-1.3-.1zM213.8 149.9l1.3 .1-1.3 .1zM213.8 150.1l1.3-.1-1.2 .3zM213.9 150.3l1.2-.3-1.1 .5zM214 150.5l1.1-.5zM214.1 150.6l1-.6-.8 .7zM214.3 150.7l.8-.7zM215.1 150l-.6 .7zM215.1 150l-.4 .6z"/>
<path d="M215.1 150l-.2 .5zM215.1 150l-.1 .4zM215.1 150v.2zM45.6 179.9h1l-.5 2.5zM53 179.9h1.1l-.6 2.5zM203.5 160.1h1l-.5 2.4zM214 160.1h1l-.5 2.4zM352.6 178.3h1l-.5 2.5zM367.5 178.3h1l-.5 2.5zM368 168.3l.5 2.5h-1zM400.1 166.8h1l-.5 2.5zM46.1 182.4l.5 2.5h-1z"/>
<path d="M53.5 188.1l.6 2.5h-1.1zM60.1 196.4h1l-.5 2.5zM60.6 188.1l.5 2.5h-1zM224.6 188.8l2.5-.5v1zM337.1 188.3l2.5 .5-2.5 .5zM374.5 188.5l2.4-.6v1.1zM379.5 187.9l2.5 .6-2.5 .5zM16.9 203h1l-.5 2.5zM24.3 203h1l-.5 2.5zM31.3 203h1l-.5 2.5zM38.1 203h1l-.5 2.5zM45.6 203h1l-.5 2.5z"/>
<path d="M53 203h1.1l-.6 2.5zM60.6 205.5l.5 2.5h-1zM67.2 213l2.5-.5v1zM179.7 212.5l2.5 .5-2.5 .5z"/>
</g>
<g font-size="7.9">
<text x="326.5" y="28.8">SIL-027-CP-01</text>
<text x="78.4" y="41.6">SIL-027-CP-01 (Desplegada)</text>
<text x="331.5" y="37.8">SCALE (1 : 2)</text>
<text x="103.5" y="50.5">SCALE (1 : 2)</text>
</g>
<g font-size="4.7">
<text x="304.5" y="260.9">Plano de fabricación</text>
<text x="304.5" y="266.2">chapa sujeción</text>
<text x="304.5" y="271.6">pantallas SILVERV027</text>
</g>
<g font-size="4.2">
<text x="33.9" y="9.6">6</text>
<text x="103.9" y="9.6">5</text>
<text x="173.9" y="9.6">4</text>
<text x="243.8" y="9.6">3</text>
<text x="313.9" y="9.6">2</text>
<text x="383.9" y="9.6">1</text>
<text x="6.7" y="38.7">D</text>
<text x="410.5" y="38.7">D</text>
<text x="6.9" y="112.9">C</text>
<text x="410.7" y="112.9">C</text>
<text x="6.9" y="187.1">B</text>
<text x="410.7" y="187.1">B</text>
<text x="6.8" y="261.4">A</text>
<text x="410.7" y="261.4">A</text>
<text x="33.9" y="290.4">6</text>
<text x="103.9" y="290.4">5</text>
<text x="173.9" y="290.4">4</text>
<text x="243.8" y="290.4">3</text>
<text x="313.9" y="290.4">2</text>
<text x="383.9" y="290.4">1</text>
</g>
<g font-size="3.9">
<text x="279.1" y="47.5">200</text>
<text x="242.6" y="56.9">50</text>
<text x="279.1" y="56.9">100</text>
<text x="317.6" y="56.9">50</text>
<text x="378.1" y="58.3">28,5</text>
<text x="398.5" y="63.7" transform="rotate(-90 398.5 63.7)">2</text>
<text x="363.1" y="77.6" transform="rotate(-90 363.1 77.6)">25</text>
<text x="113.5" y="78.3">DOWN 90° R2</text>
<text x="113.5" y="89.1">DOWN 90° R2</text>
<text x="116.8" y="94.8">UP 90° R2</text>
<text x="212.9" y="95.8" transform="rotate(-90 212.9 95.8)">25</text>
<text x="212.9" y="108.3" transform="rotate(-90 212.9 108.3)">25</text>
<text x="212.9" y="120.8" transform="rotate(-90 212.9 120.8)">25</text>
<text x="202.5" y="128" transform="rotate(-90 202.5 128)">150</text>
<text x="351.5" y="128" transform="rotate(-90 351.5 128)">223</text>
<text x="399.1" y="128" transform="rotate(-90 399.1 128)">177</text>
<text x="212.9" y="133.3" transform="rotate(-90 212.9 133.3)">25</text>
<text x="15.3" y="141.1" transform="rotate(-90 15.3 141.1)">279,64</text>
<text x="22.7" y="147.8" transform="rotate(-90 22.7 147.8)">252,88</text>
<text x="44" y="144.5" transform="rotate(-90 44 144.5)">173,52</text>
<text x="212.9" y="145.8" transform="rotate(-90 212.9 145.8)">25</text>
<text x="29.7" y="153.2" transform="rotate(-90 29.7 153.2)">231,36</text>
<text x="36.5" y="156" transform="rotate(-90 36.5 156)">219,83</text>
<text x="212.9" y="158.2" transform="rotate(-90 212.9 158.2)">25</text>
<text x="51.5" y="178.6" transform="rotate(-90 51.5 178.6)">11,52</text>
<text x="366.4" y="176.5" transform="rotate(-90 366.4 176.5)">25</text>
<text x="116.8" y="181.6">UP 90° R2</text>
<text x="113.5" y="187.4">DOWN 90° R2</text>
<text x="279.1" y="187.2">230</text>
<text x="376.2" y="186.9">15</text>
<text x="44" y="198.5" transform="rotate(-90 44 198.5)">46,31</text>
<text x="51.5" y="201.3" transform="rotate(-90 51.5 201.3)">34,79</text>
<text x="58.5" y="198" transform="rotate(-90 58.5 198)">21,52</text>
<text x="113.5" y="198.1">DOWN 90° R2</text>
<text x="121.8" y="211.5">230</text>
<text x="58.5" y="219" transform="rotate(-90 58.5 219)">13,26</text>
<text x="47.8" y="259.3">ITEM</text>
<text x="58.1" y="259.3">PART NUMBER</text>
<text x="100.2" y="259.3">DESCRIPTION</text>
<text x="139.9" y="259.5">MASS (kg)</text>
<text x="51" y="264.7">2</text>
<text x="58.1" y="264.7">SIL-027-CP-01</text>
<text x="83.7" y="264.8">Chapa Sujeción TV. Espesor 2 mm</text>
<text x="139.9" y="264.7">0,67</text>
<text x="358.4" y="274.9">SIL-027-RCP-01-MET01</text>
</g>
<g font-size="3.1">
<text x="312.7" y="246.8">Tolerancias para dimensiones lineales y angulares sin indicación individual</text>
<text x="312.7" y="250.4">de tolerancia, según ISO 2768-1:1989</text>
<text x="312.7" y="254">Zonas de rugosidad no especificada, Ra 3.2</text>
<text x="358.6" y="286.5">1</text>
<text x="377.6" y="285.6">A3</text>
<text x="396.9" y="285.9">2 /2</text>
</g>
<g font-size="2.4">
<text x="271.1" y="244.4">MATERIAL:</text>
<text x="271.2" y="252">ACABADO SUPERFICIAL:</text>
<text x="271.3" y="248">Steel, Mild</text>
<text x="271.2" y="254.7">Nefgro Satinado Liso</text>
<text x="271.1" y="259.7">SCALE:</text>
<text x="350.4" y="260.8">DRAWN: Carlos Ruiz Madrigal</text>
<text x="391.1" y="260.6">09/09/2015</text>
<text x="350.5" y="267">CHECKED: Antonio Garcia</text>
<text x="391.2" y="266.7">09/09/2015</text>
<text x="350.5" y="271.4">DWG NO:</text>
<text x="350.7" y="276.9">Id. Ref:</text>
<text x="350.7" y="282.8">REV</text>
<text x="371.1" y="282.9">SIZE</text>
<text x="390.8" y="283">SHEET</text>
</g>
</svg>
